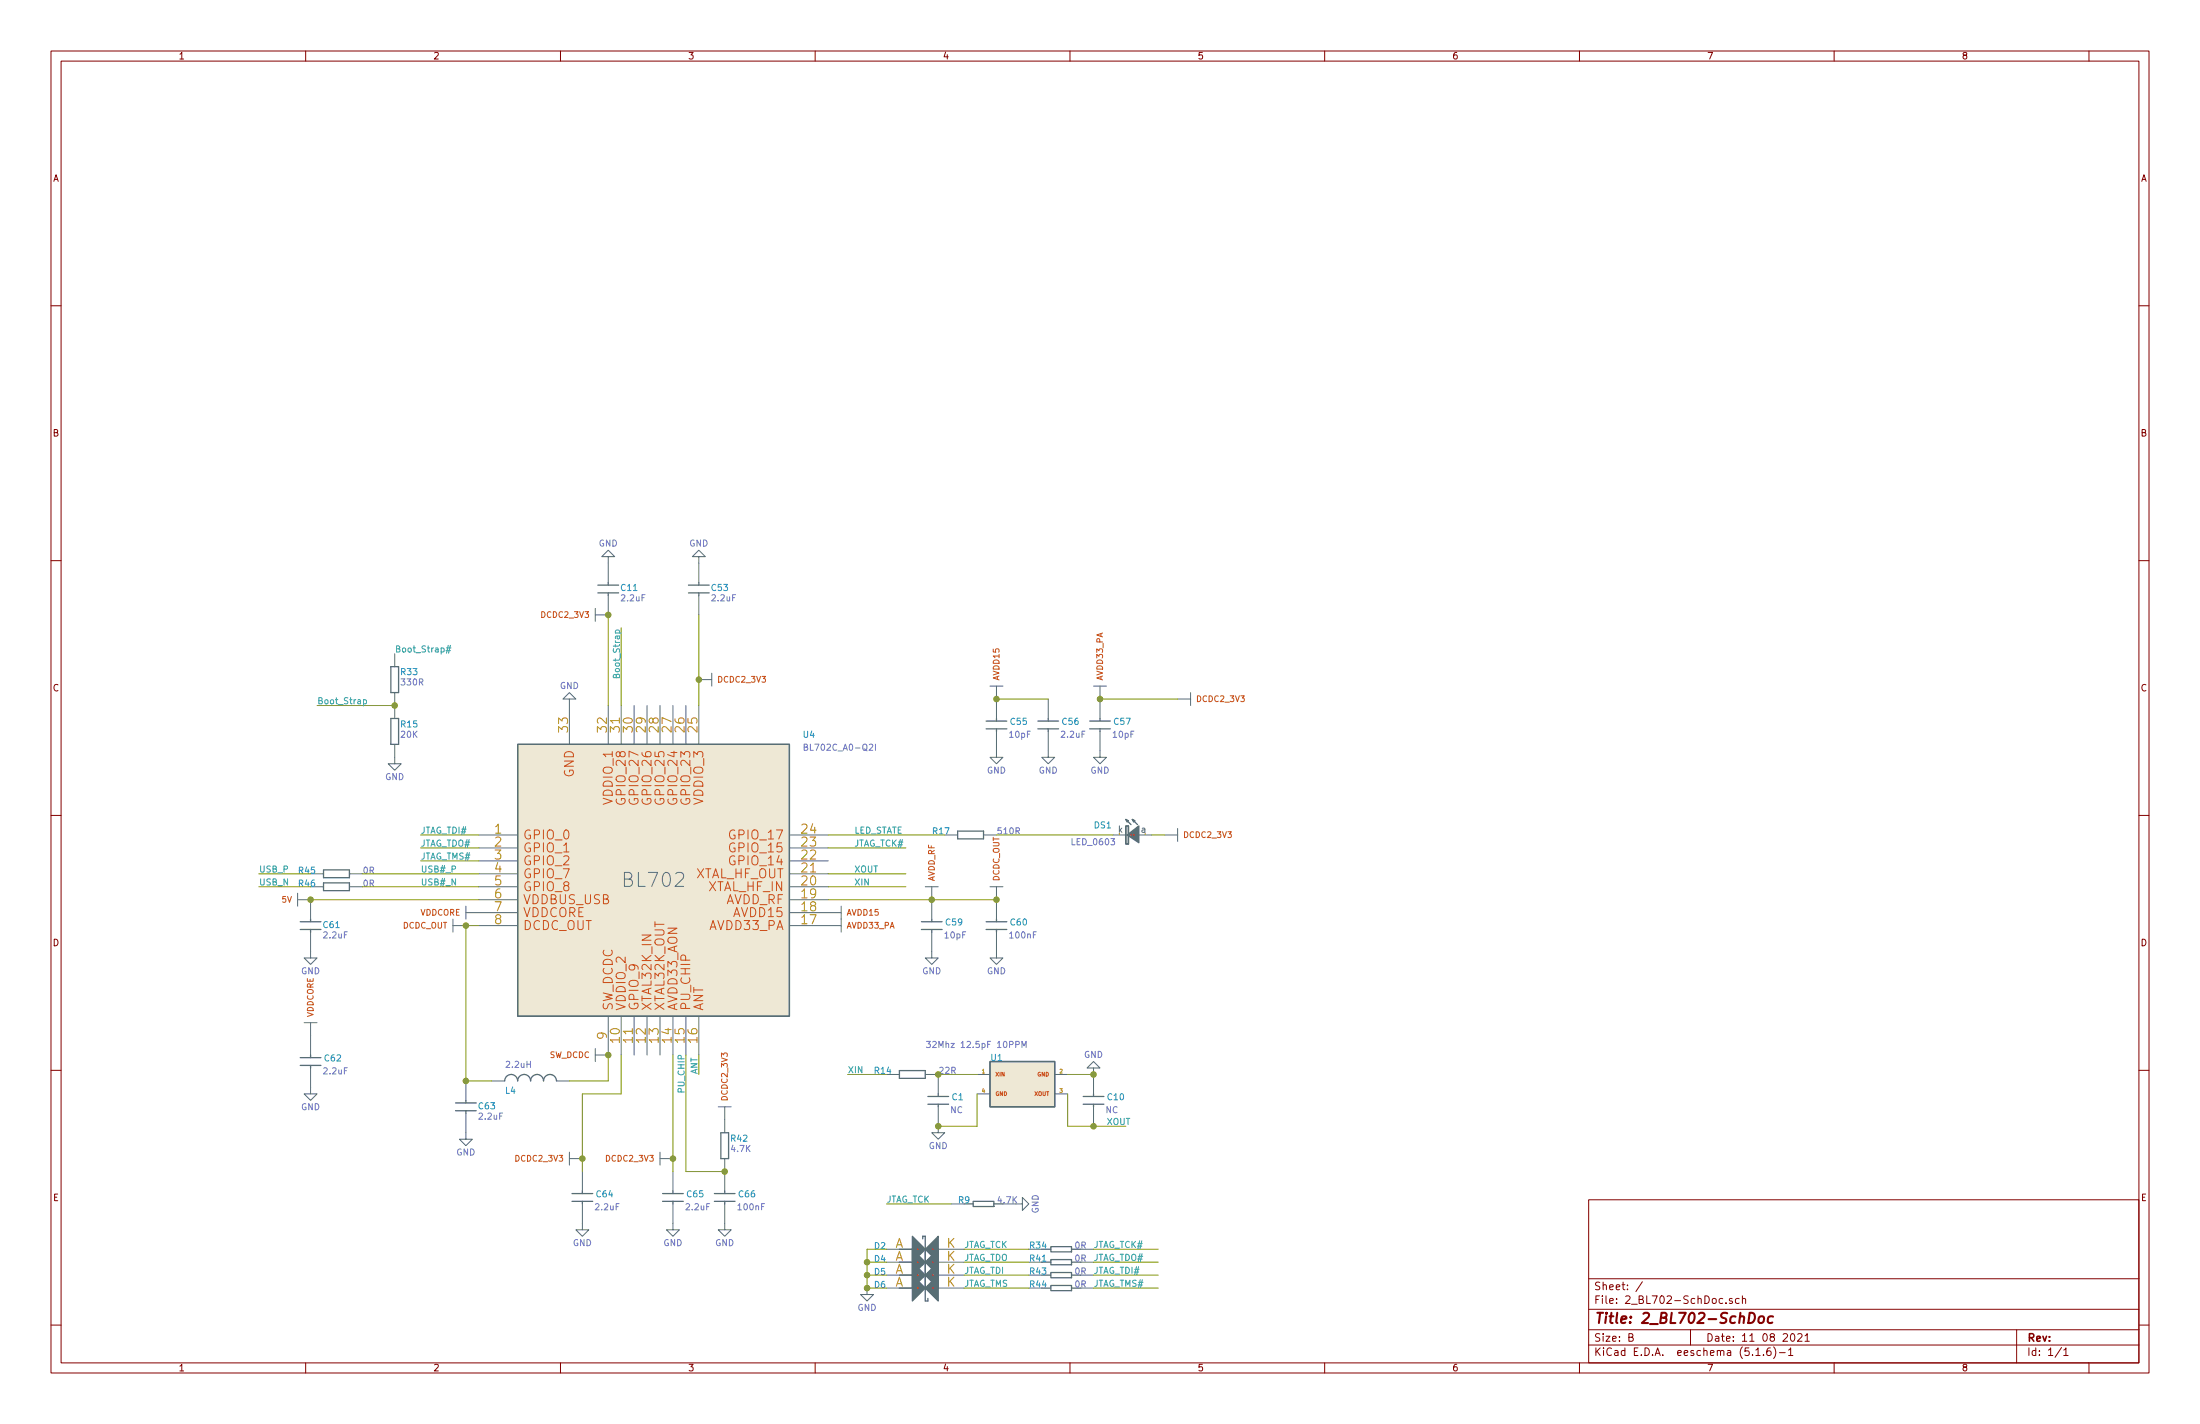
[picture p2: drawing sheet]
<svg xmlns="http://www.w3.org/2000/svg" width="432mm" height="279mm" viewBox="0 0 432 279" stroke-linecap="round" stroke-linejoin="round" font-family="sans-serif">
<g fill="none" stroke="#840000" stroke-width=".2">
<path d="M10 10h411.8v259.4h-411.8zM12 12h407.8v255.4h-407.8zM60 10v2M110 10v2M160 10v2M210 10v2M260 10v2M310 10v2M360 10v2M410 10v2M10 60h2M419.8 60h2"/>
<path d="M10 110h2M419.8 110h2M10 160h2M419.8 160h2M10 210h2M419.8 210h2M311.8 235.4h108v32h-108zM10 260h2M311.8 256.9h108M311.8 250.9h108M322.4 251.5l-1.3 1.9M338.1 254.8h-.4l-.3 .2 .1 .6 .2 .2 .4-.1"/>
<path d="M338.8 255.6v.2M340 254.8h-.4l-.2 .2 .1 .2 .5 .1v.4h-.6M341.4 254.8h-.5l-.3 .2 .1 .6 .2 .2 .5-.1M342 254.9l.2-.1h.3l.1 1M342 254.3v1.5M419.8 260h2M60 267.4v2M110 267.4v2M160 267.4v2M210 267.4v2M260 267.4v2M310 267.4v2"/>
<path d="M311.8 263.9h108M311.8 260.9h108M319.7 262.4l.7-.1 .1-.2-.1-.4h-.7v1.5h.6l.2-.2 .1-.3-.4-.3M331.8 260.9v3M344.6 264.9l.5-.4v1.5M344.6 266h.9M346.1 265.8v.2M347.5 264.5h-.5a1.11 1.11 0 0 0-.1 1.4l.4 .1 .2-.2 .1-.5-.3-.3-.4 .1-.1 .2M348.1 264.3a1.71 1.71 0 0 1 0 2.2M349.2 265.4h1.2M351.1 264.9l.4-.4v1.5M351.1 266h.8"/>
<path d="M351.6 261.8l.2-.1a.8 .8 0 0 1 .5 .7 .8 .8 0 0 1-.5 .8l-.2-.2-.2-.4zM352.9 261.8l.5-.1 .3 .4-.9 1.1h.9M354.3 262.1l.4-.4v1.5M354.3 263.2h.8M360 267.4v2M395.8 260.9v6.5M404.6 264.4l-1.2 1.9M405.1 264.9l.4-.4v1.5M405.1 266h.8M410 267.4v2"/>
</g>
<path d="M343.4 257.6a.97 .97 0 0 1 1 .6 .97 .97 0 0 1-.3 1.1l-.5 .3h-.4zM345.3 258.4l.1-.1a.53 .53 0 0 1 .9 .3l-.3 .8a.54 .54 0 0 1-.5 .2 .54 .54 0 0 1-.4-.4zM348 258.3h-.6l-.3 .1-.2 .8 .4 .4 .6-.1" fill="none" stroke="#840000" stroke-width=".41"/>
<g fill="none" stroke="#586e75" stroke-width=".25">
<path d="M117.3 116.3h4.1M117.3 114.8h4.1M119.4 114.3v.5M119.4 116.3v.5M135.1 116.3h4.1M135.1 114.8h4.1M137.2 114.3v.5M137.2 116.3v.5M76.7 130.8h1.5v5.1h-1.5zM76.7 141h1.5v5.1h-1.5zM101.6 146.1h53.3v53.3h-53.3zM193.5 141.5h4.1"/>
<path d="M193.5 143h4.1M195.6 141v.5M195.6 143v.5M203.7 141.5h4.1M203.7 143h4.1M205.7 141v.5M205.7 143v.5M213.9 141.5h4M213.9 143h4M215.9 141v.5M215.9 143v.5M63.5 173.2h5.1v1.6h-5.1z"/>
<path d="M63.5 170.7h5.1v1.5h-5.1zM188 163.1h5v1.5h-5zM221 162.1h.5v3.5h-.5zM221 160.8l.5 .2-.3 .3zM221 160.8l1 1M222.2 160.8l.6 .2-.3 .3zM222.2 160.8l1.1 1M58.9 180.8h4.1M58.9 182.4h4.1M61 180.3v.5M61 182.4v.5M180.8 180.8h4.1"/>
<path d="M180.8 182.4h4.1M182.9 180.3v.5M182.9 182.4v.5M193.5 180.8h4.1M193.5 182.4h4.1M195.6 180.3v.5M195.6 182.4v.5M58.9 207.5h4.1M58.9 209h4.1M61 207v.5M61 209v.6M89.4 216.4h4.1"/>
<path d="M89.4 217.9h4.1M91.4 215.9v.5M91.4 217.9v.5M99.1 212.1a1.27 1.27 0 0 1 1.2-1.3 1.27 1.27 0 0 1 1.3 1.3 1.27 1.27 0 0 1 1.3-1.3 1.27 1.27 0 0 1 1.2 1.3 1.27 1.27 0 0 1 1.3-1.3 1.27 1.27 0 0 1 1.3 1.3 1.27 1.27 0 0 1 1.2-1.3 1.27 1.27 0 0 1 1.3 1.3M176.5 210.1h5.1v1.5h-5.1zM182.1 215.1h4.1M182.1 216.7h4.1M184.1 214.6v.5M184.1 216.7v.5M194.3 208.3h12.7v8.9h-12.7zM212.6 215.1h4.1M212.6 216.7h4.1"/>
<path d="M214.6 214.6v.5M214.6 216.7v.5M112.3 234.2h4M112.3 235.7h4M114.3 233.7v.5M114.3 235.7v.5M130 234.2h4.1M130 235.7h4.1M132.1 233.7v.5M132.1 235.7v.5M140.2 234.2h4.1M140.2 235.7h4.1"/>
<path d="M141.5 222.3h1.5v5h-1.5zM142.2 233.7v.5M142.2 235.7v.5M189.2 236.2h1.8M191 235.7h4.1v1h-4.1zM195.1 236.2h1.7M176.5 252.7h2.6M176.5 250.2h2.6M176.5 247.7h2.6M176.5 245.1h2.6M181.1 243.1v-.5h.5v12.7h.5v-.5M181.6 252.7h2.5"/>
<path d="M182.1 247.1v.6M182.1 249.7v.5M182.1 252.2v.5M184.1 250.2h-3v.5M184.1 247.7h-3v.5M184.1 245.1h-3v.5M204.5 252.7h1.7M204.5 250.2h1.7M204.5 247.7h1.7M204.5 245.1h1.7M206.2 252.2h4.1v1h-4.1zM206.2 249.7h4.1v1h-4.1z"/>
<path d="M206.2 247.1h4.1v1.1h-4.1zM206.2 244.6h4.1v1h-4.1zM210.3 252.7h1.8M210.3 250.2h1.8M210.3 247.7h1.8M210.3 245.1h1.8"/>
</g>
<g fill="none" stroke="#586e75" stroke-width=".2">
<path d="M116.8 119.4v2.5M119.4 109.2h1.2l-1.2-1.2-1.3 1.2h1.3v5.1M119.4 116.8v3.9h-2.6M137.2 109.2h1.2l-1.2-1.2-1.3 1.2h1.3v5.1M137.2 116.8v3.9M77.5 128.3v2.5M77.5 135.9v5.1M111.8 137.2h1.2l-1.2-1.3-1.3 1.3h1.3v8.9M119.4 138.4v7.7M121.9 138.4v7.7M124.5 138.4v7.7M127 138.4v7.7"/>
<path d="M129.5 138.4v7.7M132.1 138.4v7.7M134.6 138.4v7.7M137.2 138.4v7.7M137.2 133.4h2.5M139.7 132.1v2.5M194.3 134.6h2.5M195.6 134.6v6.4M205.7 137.2v3.8M214.6 134.6h2.6M215.9 134.6v6.4M231.1 137.2h2.6"/>
<path d="M233.7 135.9v2.5M77.5 146.1v3.8h1.2l-1.2 1.2-1.3-1.2h1.3M195.6 143.5v5.1h1.2l-1.2 1.3-1.3-1.3h1.3M205.7 143.5v5.1h1.3l-1.3 1.3-1.2-1.3h1.2M215.9 143.5v5.1h1.3l-1.3 1.3-1.3-1.3h1.3M58.4 176.5h2.6v3.8M58.4 175.3v2.5M61 174h2.5M61 171.5h2.5M68.6 174h2.5M68.6 171.5h2.5M91.4 177.8v2.5"/>
<path d="M91.4 179.1h10.2M94 174h7.6M94 171.5h7.6M94 176.5h7.6M94 163.8h7.6M94 166.4h7.6M94 168.9h7.6M154.9 174h7.7M154.9 171.5h7.7M154.9 179.1h10.2M154.9 176.5h7.7M154.9 163.8h7.7"/>
<path d="M154.9 166.4h7.7M154.9 168.9h7.7M165.1 177.8v5.1M181.6 174h2.5M182.9 174v6.3M185.4 163.8h2.6M193 163.8h2.6M194.3 174h2.5M195.6 174v6.3M218.4 163.8h2.6M223.5 163.8h2.6M228.6 163.8h2.5"/>
<path d="M231.1 162.6v2.5M61 182.9v5.1h1.2l-1.2 1.2-1.3-1.2h1.3M88.9 181.6h2.5M88.9 180.3v2.6M94 181.6h7.6M119.4 199.4v7.6h-2.6M121.9 199.4v7.6M124.5 199.4v7.6M127 199.4v7.6M129.5 199.4v7.6M132.1 199.4v7.6M134.6 199.4v7.6"/>
<path d="M137.2 199.4v7.6M154.9 181.6h10.2M182.9 182.9v5.1h1.2l-1.2 1.2-1.3-1.2h1.3M195.6 182.9v5.1h1.2l-1.2 1.2-1.3-1.2h1.3M59.7 200.7h2.5M61 209.6v5h1.2l-1.2 1.3-1.3-1.3h1.3M61 200.7v6.3M91.4 218.4v5.1h1.3l-1.3 1.3-1.2-1.3h1.2M91.4 212.1v3.8M96.5 212.1h2.6M109.2 212.1h2.6M116.8 205.7v2.6"/>
<path d="M141 217.2h2.5M142.2 217.2v5.1M174 210.8h2.5M181.6 210.8h2.5v3.8M184.1 217.2v5.1h1.3l-1.3 1.2-1.2-1.2h1.2M191.8 210.8h2.5M191.8 214.6h2.5M207 210.8h2.5M207 214.6h2.5M214.6 209.6h1.3l-1.3-1.3-1.2 1.3h1.2v5M214.6 217.2v3.8M111.8 226.1v2.5"/>
<path d="M111.8 227.3h2.5M114.3 236.2v5.1h1.3l-1.3 1.3-1.3-1.3h1.3M114.3 229.9v3.8M129.5 227.3h2.6M129.5 226.1v2.5M132.1 236.2v5.1h1.2l-1.2 1.3-1.3-1.3h1.3M132.1 229.9v3.8M142.2 236.2v5.1h1.3l-1.3 1.3-1.2-1.3h1.2M142.2 227.3v6.4M186.7 236.2h2.5M199.4 236.2h1.3v-1.2l1.2 1.2-1.2 1.3v-1.3M170.2 252.7v1.3h1.2l-1.2 1.3-1.3-1.3h1.3"/>
<path d="M174 252.7h5.1M174 250.2h5.1M174 247.7h5.1M174 245.1h5.1M184.1 252.7h5.1M184.1 250.2h5.1M184.1 247.7h5.1M184.1 245.1h5.1M212.1 252.7h2.5M212.1 250.2h2.5M212.1 247.7h2.5M212.1 245.1h2.5"/>
</g>
<g fill="#eee8d5" stroke="#eee8d5" stroke-width=".2">
<path d="M194.3 208.3h12.7v8.9h-12.7z"/>
<path d="M221 162.1h.5v3.5h-.5z"/>
<path d="M101.6 146.1h53.3v53.3h-53.3z"/>
</g>
<path d="M157.8 146.6l.6-.1v-.4l-.6-.1v1.2h.5l.2-.4-.3-.2M171.8 146v1.2M181.8 204.3h.8l-.4 .5 .3 .1v.5l-.1 .1-.6-.1M200.6 205.5v-1.2l.4 .9 .4-.9v1.2" fill="none" stroke="#6c71c4" stroke-width=".2"/>
<g fill="#586e75" stroke="#586e75" stroke-width=".25">
<path d="M221.2 163.8l2.3-1.7v3.3z"/>
<path d="M179.1 250.2l2.5 2.5-2.5 2.6z"/>
<path d="M184.1 250.2v5.1l-2.5-2.6z"/>
<path d="M179.1 247.7l2.5 2.5-2.5 2.5z"/>
<path d="M184.1 247.7v5l-2.5-2.5z"/>
<path d="M179.1 245.1l2.5 2.6-2.5 2.5z"/>
<path d="M184.1 245.1v5.1l-2.5-2.5z"/>
<path d="M179.1 242.6l2.5 2.5-2.5 2.6z"/>
<path d="M184.1 242.6v5.1l-2.5-2.6z"/>
</g>
<path d="M222 163.8h.1M222.5 163.8h.1M180.1 252.7h.1M180.1 250.2h.1M180.1 247.7h.1M180.1 245.1h.1M183.1 245.1h.1M183.1 247.6v.1M183.1 250.2h.1M183.1 252.7h.1" fill="none" stroke="#cb4b16" stroke-width=".2"/>
<g fill="none" stroke="#859900" stroke-width=".2">
<path d="M62.2 138.4h15.3M119.4 120.7v17.7M121.9 123.2v15.2M137.2 120.7v17.7M195.6 137.2h10.1M215.9 137.2h15.2M50.8 174h10.2M50.8 171.5h10.2M61 176.5h33M71.1 174h22.9M71.1 171.5h22.9M82.5 168.9h11.5"/>
<path d="M82.5 166.4h11.5M82.5 163.8h11.5M162.6 176.5h33M162.6 174h15.2M162.6 171.5h15.2M162.6 166.4h15.2M162.6 163.8h22.8M195.6 163.8h22.8M226.1 163.8h2.5M94 181.6h-2.6v30.5h5.1M119.4 207v5.1h-7.6M121.9 207v7.6h-7.6v15.3"/>
<path d="M132.1 207v22.9M134.6 207v22.9h7.6M137.2 207v3.8M166.4 210.8h7.6M184.1 210.8h7.7M191.8 214.6v6.4h-7.7M209.5 210.8h5.1M209.5 214.6v6.4h11.5M174 236.2h12.7M170.2 250.2h3.8M170.2 247.7h3.8M174 245.1h-3.8v7.6h3.8"/>
<path d="M189.2 250.2h12.7M189.2 252.7h12.7M189.2 245.1h12.7M189.2 247.7h12.7M214.6 250.2h12.7M214.6 252.7h12.7M214.6 245.1h12.7M214.6 247.7h12.7"/>
</g>
<path d="M71.3 137.4l.4-.1 .2 .2v.5h-.6M71.3 137.3v1.2M87.5 127.7h.9M87.6 127.1h.9M88 126.6l-.4 1.6M88.4 126.6l-.4 1.6M120.8 124.2h1.2M120.9 124.2l-.1-.3 .2-.3 .5 .1v.5" fill="none" stroke="#2aa198" stroke-width=".2"/>
<g fill="#859900" stroke="#859900" stroke-width=".25">
<circle cx="114.3" cy="227.3" r=".51"/>
<circle cx="137.2" cy="133.4" r=".51"/>
<circle cx="142.2" cy="229.9" r=".51"/>
<circle cx="170.2" cy="250.2" r=".51"/>
<circle cx="119.4" cy="120.7" r=".51"/>
<circle cx="132.1" cy="227.3" r=".51"/>
<circle cx="170.2" cy="247.7" r=".51"/>
<circle cx="184.2" cy="210.8" r=".51"/>
<circle cx="91.4" cy="181.6" r=".51"/>
<circle cx="182.9" cy="176.5" r=".51"/>
<circle cx="214.6" cy="221" r=".51"/>
<circle cx="91.4" cy="212.1" r=".51"/>
<circle cx="77.5" cy="138.4" r=".51"/>
<circle cx="215.9" cy="137.2" r=".51"/>
<circle cx="195.6" cy="137.2" r=".51"/>
<circle cx="170.2" cy="252.7" r=".51"/>
<circle cx="195.6" cy="176.5" r=".51"/>
<circle cx="214.6" cy="210.8" r=".51"/>
<circle cx="61" cy="176.5" r=".51"/>
<circle cx="119.4" cy="207" r=".51"/>
<circle cx="184.2" cy="221" r=".51"/>
</g>
<text font-size="3.8" fill="#586e75" x="122.6" y="174.1">BL702</text>
<text font-size="2.8" fill="#840000" x="312.8" y="259.7">Title: 2_BL702-SchDoc</text>
<g font-size="2.5" fill="#b58900">
<text x="111.5" y="143.6" transform="rotate(-90 111.5 143.6)">33</text>
<text x="119.1" y="143.6" transform="rotate(-90 119.1 143.6)">32</text>
<text x="121.7" y="143.6" transform="rotate(-90 121.7 143.6)">31</text>
<text x="124.2" y="143.6" transform="rotate(-90 124.2 143.6)">30</text>
<text x="126.7" y="143.6" transform="rotate(-90 126.7 143.6)">29</text>
<text x="129.3" y="143.6" transform="rotate(-90 129.3 143.6)">28</text>
<text x="131.8" y="143.6" transform="rotate(-90 131.8 143.6)">27</text>
<text x="134.4" y="143.6" transform="rotate(-90 134.4 143.6)">26</text>
<text x="136.9" y="143.6" transform="rotate(-90 136.9 143.6)">25</text>
<text x="97.1" y="163.6">1</text>
<text x="97.1" y="166.1">2</text>
<text x="157.4" y="166.1">23</text>
<text x="157.4" y="163.6">24</text>
<text x="97.1" y="168.7">3</text>
<text x="97.1" y="171.2">4</text>
<text x="97.1" y="173.7">5</text>
<text x="157.4" y="173.7">20</text>
<text x="157.4" y="171.2">21</text>
<text x="157.4" y="168.7">22</text>
<text x="97.1" y="176.3">6</text>
<text x="97.1" y="178.8">7</text>
<text x="157.4" y="178.8">18</text>
<text x="157.4" y="176.3">19</text>
<text x="97.1" y="181.4">8</text>
<text x="157.4" y="181.4">17</text>
<text x="119.1" y="203.9" transform="rotate(-90 119.1 203.9)">9</text>
<text x="121.7" y="204.6" transform="rotate(-90 121.7 204.6)">10</text>
<text x="124.2" y="204.6" transform="rotate(-90 124.2 204.6)">11</text>
<text x="126.7" y="204.6" transform="rotate(-90 126.7 204.6)">12</text>
<text x="129.3" y="204.6" transform="rotate(-90 129.3 204.6)">13</text>
<text x="131.8" y="204.6" transform="rotate(-90 131.8 204.6)">14</text>
<text x="134.4" y="204.6" transform="rotate(-90 134.4 204.6)">15</text>
<text x="136.9" y="204.6" transform="rotate(-90 136.9 204.6)">16</text>
<text x="175.6" y="244.9">A</text>
<text x="185.8" y="244.9">K</text>
<text x="175.6" y="249.9">A</text>
<text x="175.6" y="247.4">A</text>
<text x="185.8" y="249.9">K</text>
<text x="185.8" y="247.4">K</text>
<text x="175.6" y="252.5">A</text>
<text x="185.8" y="252.5">K</text>
</g>
<g font-size="2.5" fill="#cb4b16">
<text x="112.6" y="152.6" transform="rotate(-90 112.6 152.6)">GND</text>
<text x="120.3" y="157.7" transform="rotate(-90 120.3 157.7)">VDDIO_1</text>
<text x="122.8" y="157.4" transform="rotate(-90 122.8 157.4)">GPIO_28</text>
<text x="125.3" y="157.4" transform="rotate(-90 125.3 157.4)">GPIO_27</text>
<text x="127.9" y="157.4" transform="rotate(-90 127.9 157.4)">GPIO_26</text>
<text x="130.4" y="157.4" transform="rotate(-90 130.4 157.4)">GPIO_25</text>
<text x="133" y="157.4" transform="rotate(-90 133 157.4)">GPIO_24</text>
<text x="135.5" y="157.4" transform="rotate(-90 135.5 157.4)">GPIO_23</text>
<text x="138" y="157.7" transform="rotate(-90 138 157.7)">VDDIO_3</text>
<text x="102.6" y="164.7">GPIO_0</text>
<text x="102.6" y="167.3">GPIO_1</text>
<text x="143.6" y="167.3">GPIO_15</text>
<text x="143.6" y="164.7">GPIO_17</text>
<text x="102.6" y="169.8">GPIO_2</text>
<text x="102.6" y="172.3">GPIO_7</text>
<text x="136.2" y="172.3">XTAL_HF_OUT</text>
<text x="143.6" y="169.8">GPIO_14</text>
<text x="102.6" y="174.9">GPIO_8</text>
<text x="102.6" y="177.4">VDDBUS_USB</text>
<text x="102.6" y="180">VDDCORE</text>
<text x="138.9" y="174.9">XTAL_HF_IN</text>
<text x="142.2" y="177.4">AVDD_RF</text>
<text x="144.1" y="180">AVDD15</text>
<text x="102.6" y="182.5">DCDC_OUT</text>
<text x="139.3" y="182.5">AVDD33_PA</text>
<text x="120.3" y="198.4" transform="rotate(-90 120.3 198.4)">SW_DCDC</text>
<text x="122.8" y="198.4" transform="rotate(-90 122.8 198.4)">VDDIO_2</text>
<text x="125.3" y="198.4" transform="rotate(-90 125.3 198.4)">GPIO_9</text>
<text x="127.9" y="198.4" transform="rotate(-90 127.9 198.4)">XTAL32K_IN</text>
<text x="130.4" y="198.4" transform="rotate(-90 130.4 198.4)">XTAL32K_OUT</text>
<text x="133" y="198.4" transform="rotate(-90 133 198.4)">AVDD33_AON</text>
<text x="135.5" y="198.4" transform="rotate(-90 135.5 198.4)">PU_CHIP</text>
<text x="138" y="198.4" transform="rotate(-90 138 198.4)">ANT</text>
</g>
<g font-size="2.1" fill="#840000">
<text x="312.8" y="255.8">File: 2_BL702-SchDoc.sch</text>
<text x="312.8" y="253.1">Sheet: /</text>
<text x="312.8" y="263.2">Size: B</text>
<text x="334.8" y="263.2">Date: 11 08 2021</text>
<text x="397.8" y="263.2">Rev:</text>
<text x="312.8" y="266">KiCad E.D.A. eeschema (5.1.6)-1</text>
<text x="397.8" y="266">Id: 1/1</text>
</g>
<g font-size="1.8" fill="#840000">
<text x="35" y="11.6">1</text>
<text x="85" y="11.6">2</text>
<text x="135" y="11.6">3</text>
<text x="185" y="11.6">4</text>
<text x="235" y="11.6">5</text>
<text x="285" y="11.6">6</text>
<text x="335" y="11.6">7</text>
<text x="385" y="11.6">8</text>
<text x="10.4" y="35.6">A</text>
<text x="420.2" y="35.6">A</text>
<text x="10.4" y="85.6">B</text>
<text x="420.2" y="85.6">B</text>
<text x="10.4" y="135.6">C</text>
<text x="420.2" y="135.6">C</text>
<text x="10.4" y="185.6">D</text>
<text x="420.2" y="185.6">D</text>
<text x="10.4" y="235.6">E</text>
<text x="420.2" y="235.6">E</text>
<text x="35" y="269">1</text>
<text x="85" y="269">2</text>
<text x="135" y="269">3</text>
<text x="185" y="269">4</text>
<text x="235" y="269">5</text>
<text x="285" y="269">6</text>
<text x="335" y="269">7</text>
<text x="385" y="269">8</text>
</g>
<g font-size="1.8" fill="#b58900">
<text x="219.5" y="163.4">k</text>
<text x="224" y="163.4">a</text>
</g>
<g font-size="1.7" fill="#6c71c4">
<text x="117.5" y="107.2">GND</text>
<text x="135.3" y="107.2">GND</text>
<text x="122" y="118">2.2uF</text>
<text x="139.8" y="118">2.2uF</text>
<text x="78.9" y="134.5">330R</text>
<text x="109.9" y="135.2">GND</text>
<text x="78.8" y="144.8">20K</text>
<text x="158.5" y="147.3">BL702C_A0-Q2I</text>
<text x="198.2" y="144.8">10pF</text>
<text x="208.4" y="144.8">2.2uF</text>
<text x="218.5" y="144.8">10pF</text>
<text x="75.6" y="153.1">GND</text>
<text x="193.7" y="151.8">GND</text>
<text x="203.9" y="151.8">GND</text>
<text x="214" y="151.8">GND</text>
<text x="196" y="163.7">510R</text>
<text x="210.5" y="165.8">LED_0603</text>
<text x="71.3" y="174">0R</text>
<text x="71.3" y="171.4">0R</text>
<text x="63.6" y="184.1">2.2uF</text>
<text x="185.5" y="184.1">10pF</text>
<text x="198.3" y="184.1">100nF</text>
<text x="59.1" y="191.2">GND</text>
<text x="181" y="191.2">GND</text>
<text x="193.7" y="191.2">GND</text>
<text x="99.5" y="209.5">2.2uH</text>
<text x="183.2" y="205.6">32Mhz 12.5pF 10PPM</text>
<text x="212.8" y="207.6">GND</text>
<text x="63.6" y="210.8">2.2uF</text>
<text x="184.4" y="210.7">22R</text>
<text x="59.1" y="217.8">GND</text>
<text x="94.1" y="219.7">2.2uF</text>
<text x="186.5" y="218.4">NC</text>
<text x="217" y="218.4">NC</text>
<text x="89.6" y="226.7">GND</text>
<text x="143.6" y="226">4.7K</text>
<text x="182.3" y="225.5">GND</text>
<text x="117" y="237.5">2.2uF</text>
<text x="134.7" y="237.5">2.2uF</text>
<text x="145" y="237.5">100nF</text>
<text x="195.9" y="236.1">4.7K</text>
<text x="203.9" y="238.1" transform="rotate(-90 203.9 238.1)">GND</text>
<text x="112.4" y="244.5">GND</text>
<text x="130.2" y="244.5">GND</text>
<text x="140.4" y="244.5">GND</text>
<text x="211" y="245">0R</text>
<text x="211" y="250.1">0R</text>
<text x="211" y="247.5">0R</text>
<text x="168.3" y="257.2">GND</text>
<text x="211" y="252.6">0R</text>
</g>
<g font-size="1.7" fill="#268bd2">
<text x="121.9" y="116">C11</text>
<text x="139.7" y="116">C53</text>
<text x="78.8" y="132.5">R33</text>
<text x="78.8" y="142.7">R15</text>
<text x="198.4" y="142.2">C55</text>
<text x="208.6" y="142.2">C56</text>
<text x="218.7" y="142.2">C57</text>
<text x="157.7" y="144.8">U4</text>
<text x="183.2" y="163.7">R17</text>
<text x="214.8" y="162.5">DS1</text>
<text x="58.7" y="174">R46</text>
<text x="58.7" y="171.4">R45</text>
<text x="63.5" y="182.1">C61</text>
<text x="185.7" y="181.6">C59</text>
<text x="198.4" y="181.6">C60</text>
<text x="63.8" y="208.3">C62</text>
<text x="194.5" y="208.2">U1</text>
<text x="99.2" y="214.6">L4</text>
<text x="171.7" y="210.7">R14</text>
<text x="186.9" y="215.9">C1</text>
<text x="217.4" y="215.9">C10</text>
<text x="94" y="217.7">C63</text>
<text x="143.5" y="224">R42</text>
<text x="117.1" y="234.9">C64</text>
<text x="134.9" y="234.9">C65</text>
<text x="145.1" y="234.9">C66</text>
<text x="188.2" y="236.1">R9</text>
<text x="171.7" y="245.1">D2</text>
<text x="202.2" y="245">R34</text>
<text x="171.7" y="250.2">D5</text>
<text x="171.7" y="247.6">D4</text>
<text x="202.2" y="250.1">R43</text>
<text x="202.2" y="247.5">R41</text>
<text x="171.7" y="252.7">D6</text>
<text x="202.2" y="252.6">R44</text>
</g>
<g font-size="1.7" fill="#2aa198">
<text x="77.5" y="128">Boot_Strap#</text>
<text x="121.7" y="133.3" transform="rotate(-90 121.7 133.3)">Boot_Strap</text>
<text x="62.2" y="138.2">Boot_Strap</text>
<text x="82.5" y="163.6">JTAG_TDI#</text>
<text x="82.5" y="166.1">JTAG_TDO#</text>
<text x="167.6" y="166.1">JTAG_TCK#</text>
<text x="167.6" y="163.6">LED_STATE</text>
<text x="50.8" y="173.7">USB_N</text>
<text x="50.8" y="171.2">USB_P</text>
<text x="82.5" y="171.2">USB#_P</text>
<text x="82.5" y="173.7">USB#_N</text>
<text x="82.5" y="168.7">JTAG_TMS#</text>
<text x="167.6" y="171.2">XOUT</text>
<text x="167.6" y="173.7">XIN</text>
<text x="134.4" y="214.6" transform="rotate(-90 134.4 214.6)">PU_CHIP</text>
<text x="136.9" y="210.8" transform="rotate(-90 136.9 210.8)">ANT</text>
<text x="166.4" y="210.6">XIN</text>
<text x="217.2" y="220.7">XOUT</text>
<text x="174" y="236">JTAG_TCK</text>
<text x="189.2" y="244.9">JTAG_TCK</text>
<text x="214.6" y="244.9">JTAG_TCK#</text>
<text x="189.2" y="249.9">JTAG_TDI</text>
<text x="189.2" y="247.4">JTAG_TDO</text>
<text x="214.6" y="249.9">JTAG_TDI#</text>
<text x="214.6" y="247.4">JTAG_TDO#</text>
<text x="189.2" y="252.5">JTAG_TMS</text>
<text x="214.6" y="252.5">JTAG_TMS#</text>
</g>
<g font-size="1.6" fill="#cb4b16">
<text x="106.6" y="121.2">DCDC2_3V3</text>
<text x="140.7" y="133.9">DCDC2_3V3</text>
<text x="196.1" y="133.6" transform="rotate(-90 196.1 133.6)">AVDD15</text>
<text x="216.5" y="133.6" transform="rotate(-90 216.5 133.6)">AVDD33_PA</text>
<text x="234.7" y="137.7">DCDC2_3V3</text>
<text x="232.2" y="164.4">DCDC2_3V3</text>
<text x="183.4" y="173" transform="rotate(-90 183.4 173)">AVDD_RF</text>
<text x="196.1" y="173" transform="rotate(-90 196.1 173)">DCDC_OUT</text>
<text x="55.4" y="177.1">5V</text>
<text x="82.5" y="179.6">VDDCORE</text>
<text x="166.1" y="179.6">AVDD15</text>
<text x="79" y="182.2">DCDC_OUT</text>
<text x="166.1" y="182.2">AVDD33_PA</text>
<text x="61.5" y="199.6" transform="rotate(-90 61.5 199.6)">VDDCORE</text>
<text x="107.8" y="207.6">SW_DCDC</text>
<text x="142.8" y="216.2" transform="rotate(-90 142.8 216.2)">DCDC2_3V3</text>
<text x="101.5" y="227.9">DCDC2_3V3</text>
<text x="119.3" y="227.9">DCDC2_3V3</text>
</g>
<g font-size="1.1" fill="#b58900">
<text x="192.8" y="210.6">1</text>
<text x="192.8" y="214.4">4</text>
<text x="208" y="210.6">2</text>
<text x="208" y="214.4">3</text>
</g>
<g font-size="1.1" fill="#cb4b16">
<text x="195.3" y="211.2">XIN</text>
<text x="195.3" y="215">GND</text>
<text x="203" y="215">XOUT</text>
<text x="203.6" y="211.2">GND</text>
</g>
</svg>
